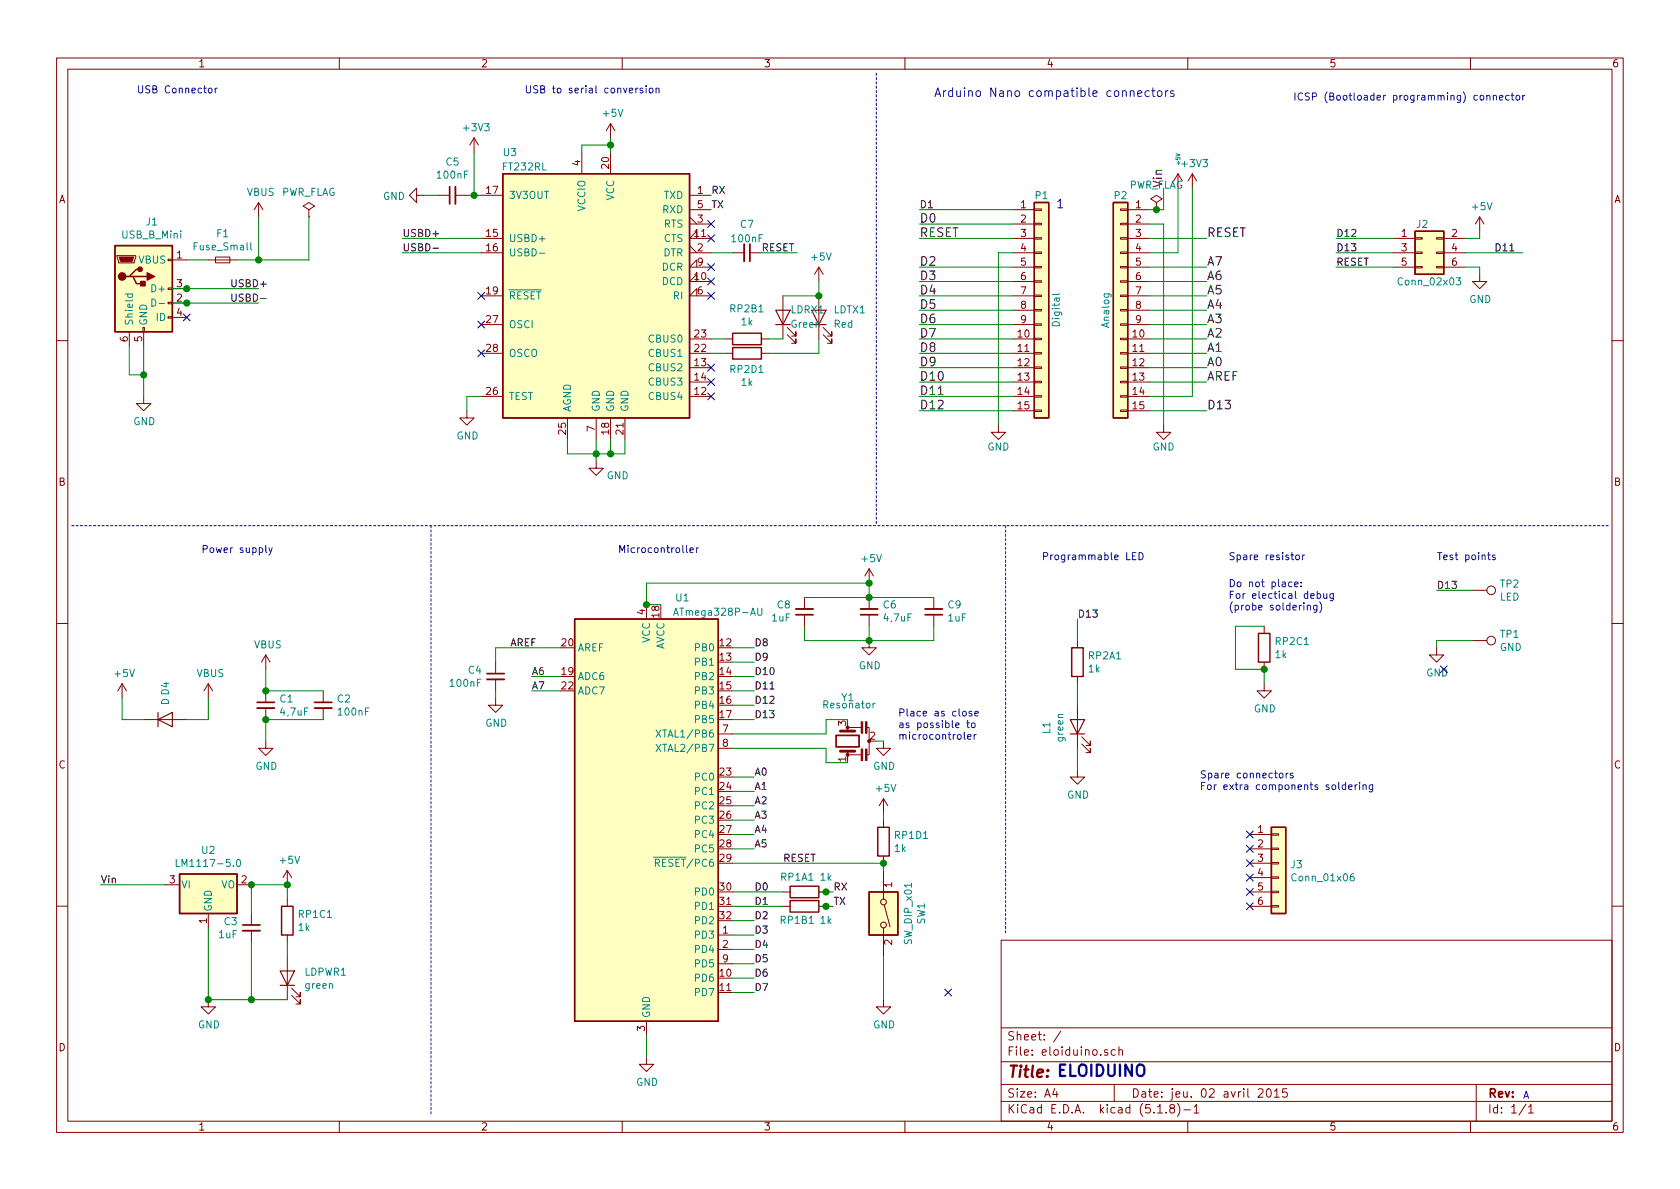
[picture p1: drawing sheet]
<svg xmlns="http://www.w3.org/2000/svg" width="297mm" height="210mm" viewBox="0 0 297 210" stroke-linecap="round" stroke-linejoin="round" font-family="sans-serif">
<g fill="none" stroke="#840000" stroke-width=".18">
<path d="M10 10.3h277v189.9h-277zM12 12.2h273v186.1h-273zM60 10.3v1.9M110 10.3v1.9M160 10.3v1.9M210 10.3v1.9M260 10.3v1.9M45.7 35.8l-.7 1.3M45.7 35.8v2.5M45.7 35.8l.8 1.3M54.6 37.1l1-.7-1-.6-1 .6 1 .7v1.2M54.6 38.3h.1"/>
<path d="M73.7 34.5v-1.2l-1.3 1.2 1.3 1.3v-1.3h1.2M77.5 34.5h2M80.5 34.5h2M83.8 24.4l-.7 1.2M83.8 24.4v2.5M83.8 24.4l.8 1.2M85.1 34.5h3.8M102.9 26.9v3.8M107.9 21.8l-.7 1.3M107.9 21.8v2.6M107.9 26.9v3.8M107.9 21.8l.8 1.3"/>
<path d="M121.9 34.5h3.8M121.9 39.6h3.8M121.9 38.3l1.3 1.3M121.9 37.1h3.8M179.1 39.6h3.8M179.1 37.1h3.8M182.9 39.5h1.2v.2h-1.2zM182.9 37h1.2v.2h-1.2zM198.1 39.5h1.3v.2h-1.3zM198.1 37h1.3v.2h-1.3zM199.4 39.6h3.8M199.4 37.1h3.8"/>
<path d="M204.5 35.8l1-.6-1-.7-1 .7 1 .6v1.3M204.5 37.1h.1M208.3 30.7l-.8 1.3M208.3 30.7v2.6M208.3 30.7l.7 1.3M210.8 30.7l-.7 1.3M210.8 30.7v2.6M210.8 30.7l.8 1.3M261.6 38.3l-.7 1.3M261.6 38.3v2.6M261.6 38.3l.8 1.3M20.7 45.2h3.3v.3l-.3 1h-2.7z"/>
<path d="M22.9 58.7v2.5M25.3 57.9h.2v.8h-.2zM25.4 58.7v2.5M29.7 56h.8v.3h-.8zM29.7 53.5h.8v.2h-.8zM29.7 50.9h.8v.3h-.8zM29.7 45.8h.8v.3h-.8zM30.5 46h2.5M30.5 53.6h2.5M30.5 51h2.5M30.5 56.1h2.5M36.8 46h5.1"/>
<path d="M38.1 45.5h2.5v1h-2.5zM85.1 42.2h3.8M85.1 44.7h3.8M85.1 52.3h3.8M85.1 57.4h3.8M121.9 44.7h3.8M121.9 43.4l1.3 1.3M121.9 59.9h3.8M123.2 49.8v-1.3l-1.3 1.3h3.8M123.2 42.2v-1.3l-1.3 1.3h3.8M123.2 52.3v-1.3l-1.3 1.3h3.8M123.2 47.2v-1.2l-1.3 1.2h3.8"/>
<path d="M128.3 59.9h1.2M129.5 44.7h2.1M132.6 44.7h2M134.6 59.9h1.3M138.4 52.3v7.6M139.2 59.2l1.5 1.5v-.8v.8h-.7M139.2 57.9l1.5 1.5v-.7v.7h-.7M144.8 47.2v2.6M144.8 52.3v7.6M144.8 47.2l-.8 1.3M144.8 47.2l.7 1.3M145.5 59.2l1.6 1.5v-.8v.8h-.8"/>
<path d="M145.5 57.9l1.6 1.5v-.7v.7h-.8M179.1 42.2h3.8M179.1 44.7h3.8M179.1 47.2h3.8M179.1 49.8h3.8M179.1 52.3h3.8M179.1 59.9h3.8M179.1 57.4h3.8M179.1 54.9h3.8M182.9 59.8h1.2v.3h-1.2zM182.9 57.3h1.2v.2h-1.2zM182.9 54.7h1.2v.3h-1.2z"/>
<path d="M182.9 52.2h1.2v.2h-1.2zM182.9 49.7h1.2v.2h-1.2zM182.9 47.1h1.2v.3h-1.2zM182.9 44.6h1.2v.2h-1.2zM182.9 42h1.2v.3h-1.2zM198.1 59.8h1.3v.3h-1.3zM198.1 57.3h1.3v.2h-1.3zM198.1 54.7h1.3v.3h-1.3zM198.1 52.2h1.3v.2h-1.3zM198.1 49.7h1.3v.2h-1.3zM198.1 47.1h1.3v.3h-1.3zM198.1 44.6h1.3v.2h-1.3z"/>
<path d="M198.1 42h1.3v.3h-1.3zM199.4 42.2h3.8M199.4 44.7h3.8M199.4 47.2h3.8M199.4 49.8h3.8M199.4 52.3h3.8M199.4 59.9h3.8M199.4 57.4h3.8M199.4 54.9h3.8M246.4 42.2h3.8M246.4 44.7h3.8M246.4 47.2h3.8"/>
<path d="M250.2 47.1h1.3v.3h-1.3zM250.2 44.6h1.3v.2h-1.3zM250.2 42h1.3v.3h-1.3zM254 47.1h1.3v.3h-1.3zM254 44.6h1.3v.2h-1.3zM254 42h1.3v.3h-1.3zM255.3 42.2h3.8M255.3 44.7h3.8M255.3 47.2h3.8M261.6 48.5v1.3h1.3l-1.3 1.2-1.3-1.2h1.3M10 60.2h2M25.4 70.1v1.3h1.3l-1.3 1.2-1.3-1.2h1.3"/>
<path d="M82.5 72.6v1.3h1.3l-1.3 1.3-1.2-1.3h1.2M85.1 70.1h3.8M85.1 62.5h3.8M100.3 73.9v3.8M105.4 73.9v3.8M107.9 73.9v3.8M110.5 73.9v3.8M121.9 70.1h3.8M121.9 65h3.8M121.9 67.6h3.8M121.9 62.5h3.8M128.3 62.5h1.2"/>
<path d="M134.6 62.5h1.3M176.5 75.2v1.2h1.3l-1.3 1.3-1.2-1.3h1.2M179.1 70.1h3.8M179.1 65h3.8M179.1 67.6h3.8M179.1 62.5h3.8M179.1 72.6h3.8M182.9 72.5h1.2v.3h-1.2zM182.9 70h1.2v.2h-1.2zM182.9 67.4h1.2v.3h-1.2zM182.9 64.9h1.2v.2h-1.2zM182.9 62.4h1.2v.2h-1.2z"/>
<path d="M198.1 72.5h1.3v.3h-1.3zM198.1 70h1.3v.2h-1.3zM198.1 67.4h1.3v.3h-1.3zM198.1 64.9h1.3v.2h-1.3zM198.1 62.4h1.3v.2h-1.3zM199.4 70.1h3.8M199.4 65h3.8M199.4 67.6h3.8M199.4 62.5h3.8M199.4 72.6h3.8M205.7 75.2v1.2h1.3l-1.3 1.3-1.2-1.3h1.2M285 60.2h2"/>
<path d="M105.4 81.5v1.3h1.3l-1.3 1.3-1.3-1.3h1.3M10 110.3h2M47 115.8l-.8 1.3M47 115.8v2.6M47 115.8l.8 1.3M87.6 117.1v2M114.3 106.9v2.6M142.2 105.7v2M142.2 108.7v2M153.7 113.3v1.2h1.2l-1.2 1.3-1.3-1.3h1.3M153.7 100.6l-.8 1.2M153.7 100.6v2.5"/>
<path d="M153.7 105.7v2M153.7 108.7v2M153.7 100.6l.7 1.2M165.1 105.7v2M165.1 108.7v2M190.5 113.3v1.2M190.5 119.6v1.3M223.5 110.7v1.3M223.5 117.1v1.3M254 114.5v1.3h1.3l-1.3 1.3-1.3-1.3h1.3M260.3 113.3h2.6M260.3 104.4h2.6"/>
<path d="M285 110.3h2M21.6 120.9l-.8 1.3M21.6 120.9v2.5M21.6 120.9l.8 1.3M25.4 127.2h7.6M36.8 120.9l-.7 1.3M36.8 120.9v2.5M36.8 120.9l.8 1.3M47 131.1v1.2h1.3l-1.3 1.3-1.3-1.3h1.3M47 122.2v2M47 125.2v2M57.1 122.2v2"/>
<path d="M57.1 125.2v2M87.6 123.4v1.3h1.3l-1.3 1.3-1.2-1.3h1.2M87.6 120.1v2.1M127 129.8h2.5M127 132.3h2.5M149.9 133.5h2.4M149.9 128.5v.7M149.9 133v1.2M149.9 128.6h2.5M153.2 128.6h.5v4.9h-.5M156.2 131.1v1.2h1.3l-1.3 1.3-1.3-1.3h1.3M190.5 136.1v1.3h1.3l-1.3 1.3-1.3-1.3h1.3"/>
<path d="M190.5 124.7v7.6M191.3 131.6l1.5 1.5v-.8v.8h-.8M191.3 130.3l1.5 1.5v-.7v.7h-.8M223.5 120.9v1.3h1.3l-1.3 1.2-1.3-1.2h1.3M29.2 156.5h2.5M41.9 156.5h2.5M50.8 153.9v2.6M50.8 159v1.3M50.8 153.9l-.8 1.3M50.8 153.9l.8 1.3M138.4 157.7h1.3M144.8 157.7h1.2"/>
<path d="M156.2 141.2v2.6M156.2 145v1.3M156.2 151.4v1.2M156.2 153.9v5.1M156.2 141.2l-.8 1.3M156.2 141.2l.8 1.3M221 157.7h3.8M221 147.6h3.8M221 150.1h3.8M221 152.6h3.8M221 155.2h3.8M224.8 157.6h1.3v.3h-1.3z"/>
<path d="M224.8 155.1h1.3v.2h-1.3zM224.8 152.5h1.3v.3h-1.3zM224.8 150h1.3v.2h-1.3zM224.8 147.4h1.3v.3h-1.3zM10 160.2h2M36.8 176.8v1.2h1.3l-1.3 1.3-1.2-1.3h1.2M36.8 161.5v2.6M44.4 161.5v2.1M44.4 164.6v2M50.8 165.3v1.3M50.8 169.2v7.6M51.6 176l1.5 1.5v-.7v.7h-.8"/>
<path d="M51.6 174.7l1.5 1.6v-.8v.8h-.8M127 165.3h2.5M127 167.9h2.5M127 170.4h2.5M138.4 160.3h1.3M144.8 160.3h1.2M156.2 176.8v1.2h1.3l-1.3 1.3-1.3-1.3h1.3M156.2 164.1v5.1M156.3 160l1.1 3.9M177 166.3h108v32h-108zM221 160.3h3.8M224.8 160.1h1.3v.3h-1.3z"/>
<path d="M285 160.2h2M60 198.3v1.9M110 198.3v1.9M114.3 186.9v1.3h1.3l-1.3 1.3-1.3-1.3h1.3M114.3 180.6v2.5M160 198.3v1.9M177 194.8h108M177 191.8h108M177 187.8h108M177 181.8h108M186.5 192.5l-.4 1h1M186.8 193v1"/>
<path d="M187.6 182.3l-1.3 2M195.8 185.7l-.3-.1-.2 .2v.2l.5 .2v.3h-.5M197 191.8v3M197.2 185.7l-.4-.1-.3 .3v.6l.3 .1 .4-.1M197.8 185.7l.2-.1 .4 .1 .1 .9M197.8 185.1v1.5M204.7 196.8h.8M206.2 196.7v.1M207.1 196l-.3-.3 .2-.3a.48 .48 0 0 1 .6 .1l-.1 .4a.52 .52 0 0 0-.6 .2 .52 .52 0 0 0 .1 .6l.4 .1 .2-.1 .1-.4-.3-.3M208.2 195.1a1.71 1.71 0 0 1 0 2.3M209.3 196.3h1.2M210 198.3v1.9"/>
<path d="M211.1 195.8l.4-.5v1.5M211.1 196.8h.9M222.5 192.7l.2-.2h.3l.3 .2v.3v.2l-.9 .8h.9M224.1 192.6l.2-.1a.8 .8 0 0 1 .5 .8 .8 .8 0 0 1-.5 .7 1 1 0 0 1-.2-1.4zM225.3 193l.5-.5v1.5M225.3 194h.9M227.5 192.5h-.7l-.1 .7 .3-.1 .5 .1 .1 .2-.1 .5-.2 .1-.6-.1M260 198.3v1.9M261 191.8v6.5M269.8 195.2l-1.2 2M270.3 195.8l.4-.5v1.5M270.3 196.8h.8"/>
<circle cx="263.7" cy="113.3" r=".76"/>
<circle cx="263.7" cy="104.4" r=".76"/>
<circle cx="156.2" cy="159.5" r=".51"/>
<circle cx="156.2" cy="163.6" r=".51"/>
</g>
<path d="M80.5 33v3.1M131.6 43.2v3M140.7 107.7h3.1M152.1 107.7h3.1M163.6 107.7h3M45.5 125.2h3M55.6 125.2h3.1M86.1 120.1h3.1M42.9 164.6h3.1" fill="none" stroke="#840000" stroke-width=".33"/>
<path d="M79.5 33v3.1M132.6 43.2v3M86.1 119.1h3.1M140.7 108.7h3.1M152.1 108.7h3.1M163.6 108.7h3M45.5 124.2h3M55.6 124.2h3.1M147.8 130h4.1v2.1h-4.1zM42.9 163.6h3.1" fill="none" stroke="#840000" stroke-width=".3"/>
<path d="M137.2 54.9h2.5l-1.3 2.5zM137.2 57.4h2.5M143.5 54.9h2.5l-1.2 2.5zM143.5 57.4h2.5M27.9 127.2l2.6-1.2v2.5zM27.9 126v2.5M189.2 127.2h2.6l-1.3 2.6zM189.2 129.8h2.6M49.5 171.7h2.6l-1.3 2.5zM49.5 174.2h2.6" fill="none" stroke="#840000" stroke-width=".2"/>
<g fill="#ffffc2" stroke="#ffffc2" stroke-width=".18">
<path d="M153.7 157.7h5v7.6h-5z"/>
<path d="M250.2 40.9h5.1v7.6h-5.1z"/>
<path d="M31.7 154.6h10.2v6.9h-10.2z"/>
<path d="M224.8 146.3h2.5v15.2h-2.5z"/>
<path d="M101.6 109.5h25.4v71.1h-25.4z"/>
<path d="M88.9 30.7h33v43.2h-33z"/>
<path d="M20.3 43.4h10.2v15.3h-10.2z"/>
<path d="M182.9 35.8h2.5v38.1h-2.5z"/>
<path d="M196.8 35.8h2.6v38.1h-2.6z"/>
</g>
<g fill="none" stroke="#840000" stroke-width=".25">
<path d="M88.9 30.7h33v43.2h-33zM182.9 35.8h2.5v38.1h-2.5zM196.8 35.8h2.6v38.1h-2.6zM20.3 43.4h10.2v15.3h-10.2zM22.9 48.9h.6l.6 1.3h1.3M23.5 48.9h2.5M24.8 47.6h-.7l-1.2 1.3h-.7M129.5 58.9h5.1v2.1h-5.1zM250.2 40.9h5.1v7.6h-5.1zM129.5 61.5h5.1v2h-5.1zM101.6 109.5h25.4v71.1h-25.4zM189.5 114.5h2v5.1h-2z"/>
<path d="M222.5 112h2v5.1h-2zM31.7 154.6h10.2v6.9h-10.2zM139.7 156.7h5.1v2h-5.1zM139.7 159.3h5.1v2h-5.1zM153.7 157.7h5v7.6h-5zM155.2 146.3h2v5.1h-2zM224.8 146.3h2.5v15.2h-2.5zM49.8 160.3h2v5h-2z"/>
</g>
<g fill="none" stroke="#008484" stroke-width=".18">
<path d="M22.1 52h1.3M22.6 52v.4l.2 .2 .6-.1v-.5M26.8 52.9a.64 .64 0 0 1 .8 .6 .64 .64 0 0 1-.8 .6zM28.1 53.7h1M44.3 42.9v1.1l.2 .2M95.4 44.8h.9M187.3 51.9l-.2 .2h-1.1M257.5 49.1h.7l-.4 .5 .4 .1-.1 .6-.4 .1-.2-.1M119.1 108.8l.4-1.3 .4 1.3M119.2 108.5h.6M134 107.5v1.1l.2 .2h.3l.2-.2v-1.1M116 129.1l.8 1.2"/>
<path d="M116 131.6l.8 1.3M116.8 129.1l-.8 1.2M116.8 131.6l-.8 1.3M154.7 124.4l-.3 .2M31.2 152v1.2h.6M41.9 152.1l.2-.1a.69 .69 0 0 1 .4 .6 .69 .69 0 0 1-.4 .6l-.2-.2-.1-.3zM115.6 151.6h1.2M115.9 152.6l.6-.1 .1-.1-.1-.3-.1-.2h-.5v1.3M116.2 152.6l.4 .6M239.3 154.5l-.3 .1a.87 .87 0 0 0 0 1.2l.4-.2v-.5l-.4-.1-.3 .2"/>
</g>
<g fill="#840000" stroke="#840000" stroke-width=".18">
<path d="M153 132.5h.3v2h-.3z"/>
<path d="M152.3 132.5h.2v2h-.2z"/>
<path d="M153 127.6h.3v2.1h-.3z"/>
<path d="M152.3 127.6h.2v2.1h-.2z"/>
<path d="M21.1 45.5h2.5l-.2 .7h-2.1z"/>
<circle cx="149.9" cy="133.5" r=".25"/>
</g>
<path d="M148.6 132.8h2.5M148.6 129.3h2.5" fill="none" stroke="#840000" stroke-width=".51"/>
<g fill="#840000" stroke="#840000" stroke-width=".25">
<path d="M24.9 49.8h.8v.7h-.8z"/>
<path d="M26 48.3l1.3 .6-1.3 .6z"/>
<circle cx="21.6" cy="48.9" r=".63"/>
<circle cx="24.8" cy="47.6" r=".38"/>
</g>
<path d="M154.9 12.9v80.1M12.7 93h271.8M76.2 93v104.1M177.8 93v72.3" fill="none" stroke="#0000c2" stroke-width=".18" stroke-dasharray=".4 .4"/>
<g fill="none" stroke="#008400" stroke-width=".18">
<path d="M45.7 38.3v7.7M54.6 38.3v7.7h-12.7M74.9 34.5h2.6M82.5 34.5h2.6M83.8 26.9v7.6M107.9 25.6h-5v1.3M107.9 24.4v2.5M162.6 37.1h16.5M162.6 39.6h16.5M203.2 39.6h2.5v35.6M205.7 33.3v3.8h-2.5M208.3 33.3v11.4h-5.1"/>
<path d="M210.8 33.3v36.8h-7.6M30.5 51h15.2M30.5 53.6h15.2M33 46h3.8M71.1 44.7h14M71.1 42.2h14M125.7 44.7h3.8M125.7 59.9h2.6M134.6 44.7h6.4M135.9 59.9h2.5M144.8 49.8v2.5h-6.4M144.8 59.9v2.6h-8.9"/>
<path d="M162.6 47.2h16.5M162.6 42.2h16.5M162.6 52.3h16.5M162.6 59.9h16.5M162.6 49.8h16.5M162.6 54.9h16.5M162.6 57.4h16.5M179.1 44.7h-2.6v30.5M203.2 47.2h10.2M203.2 42.2h10.2M203.2 52.3h10.2M203.2 59.9h10.2"/>
<path d="M203.2 49.8h10.2M203.2 54.9h10.2M203.2 57.4h10.2M236.2 47.2h10.2M236.2 44.7h10.2M236.2 42.2h10.2M259.1 47.2h2.5v1.3M259.1 44.7h10.1M261.6 40.9v1.3h-2.5M22.9 61.2v5.1h2.5M25.4 61.2v8.9M85.1 70.1h-2.6v2.5"/>
<path d="M100.3 77.7v2.6h10.2v-2.6M105.4 77.7v3.8M107.9 77.7v2.6M125.7 62.5h2.6M162.6 62.5h16.5M162.6 70.1h16.5M162.6 65h16.5M162.6 67.6h16.5M162.6 72.6h16.5M203.2 62.5h10.2M203.2 65h10.2M203.2 67.6h10.2"/>
<path d="M203.2 72.6h10.2M47 118.4v3.8h10.1M94 119.6h5.1M99.1 114.5h-11.5v2.6M129.5 119.6h3.8M129.5 117.1h3.8M129.5 114.5h3.8M142.2 110.7v2.6h22.9v-2.6M142.2 105.7h22.9M153.7 105.7v-2.6h-39.4v3.8h2.5M153.7 110.7v2.6M190.5 109.5v3.8"/>
<path d="M223.5 110.7h-5.1v7.7h5.1v2.5M254 104.4h6.3M260.3 113.3h-6.3v1.2M21.6 123.4v3.8h3.8M36.8 123.4v3.8h-3.8M57.1 127.2h-10.1v3.9M87.6 122.2v1.2M94 122.2h5.1M129.5 122.2h3.8M129.5 124.7h3.8M129.5 139.9h3.8M129.5 132.3h16.5v2.6h3.9"/>
<path d="M129.5 127.2h3.8M129.5 137.4h3.8M149.9 127.2h-3.9v2.6h-16.5M154.9 131.1h1.3M190.5 120.9v3.8M190.5 132.3v3.8M17.8 156.5h11.4M50.8 159v-2.5h-6.4v5M129.5 142.5h3.8M129.5 145h3.8M129.5 147.6h3.8M129.5 150.1h3.8"/>
<path d="M129.5 157.7h8.9M129.5 152.6h26.7v1.3M144.8 157.7h2.5M156.2 143.8v1.2M36.8 164.1v12.7h14M44.4 166.6v10.2M50.8 166.6v2.6M129.5 162.8h3.8M129.5 165.3h3.8M129.5 167.9h3.8M129.5 170.4h3.8M129.5 173h3.8"/>
<path d="M129.5 175.5h3.8M129.5 160.3h8.9M144.8 160.3h2.5M156.2 169.2v7.6M114.3 183.1v3.8"/>
</g>
<path d="M46.1 52.8h1M76.6 43.9h.9" fill="none" stroke="#000" stroke-width=".18"/>
<g fill="none" stroke="#0000c2" stroke-width=".18">
<path d="M37 15.6h.3l.1 .1v.7h-.3l-.3-.2zM38 15.6v.8M38.4 15.6l-.4 .2M112.8 15.6l-.4 .2M113.6 15.6h-.3l-.1 .2v.1l.4 .2v.3h-.4M114.2 15.2v.1M114.2 15.6v.8M114.9 15.6h.3l.2 .1-.1 .7h-.3l-.2-.2zM116 15.7l.2-.1h.3v.8M116 15.6v.8M201.2 16.6l.7-.2-.1-.3-.4-.1-.2 .3v.7h.6M203.2 16.1l-.5-.1-.2 .3v.5l.1 .2h.6"/>
<path d="M203.6 16h.6M203.8 15.5v1.3l.1 .2 .3 .1M204.7 16.2l.5-.2 .2 .3v.5l-.2 .3-.4-.1-.2-.2zM206.1 16v1.1M206.5 16l-.4 .3M207.5 16.1a.37 .37 0 0 0-.5 .2v.2l.6 .3-.2 .3-.4-.1M262.9 17l.2-.1h.3v.8M262.9 16.9v.8M264 17l.2-.1h.3l.1 .8M264 16.9v.8M265.1 17.3l.6-.1v-.3h-.4l-.2 .1 .1 .6h.5M266.8 16.9h-.3l-.3 .2 .1 .5h.5"/>
<path d="M267.2 16.9h.5M267.4 16.4v1.1l.3 .2M268.1 16.9h.4l.2 .2-.1 .5-.3 .1-.2-.1zM269.2 16.9v.8M269.6 16.9l-.4 .2M47 96.4v1.1l.2 .2M47.5 96.9l.3 .8M48.1 96.9l-.4 1.1-.2 .1M121.4 96.4v1.1l.2 .2M122 97.3l.6-.1-.1-.3h-.3l-.2 .1v.7h.5M123.1 96.9v.8M123.5 96.9l-.4 .2"/>
<path d="M200.2 98.3h.5M200.8 97.7h-.6v1.3h.6M201.4 97.7a.64 .64 0 0 1 .7 .6 .64 .64 0 0 1-.7 .7zM229.2 98.2l.3-.1 .2 .2-.1 .6-.3 .1-.2-.3zM230.3 98.1v.9M230.7 98.1l-.4 .3M263 98.1h.5M263.2 97.7v1.1l.3 .2M264.3 98.2l-.3-.1-.1 .2v.2l.4 .1v.3h-.4M228.4 103l-.3-.1-.3 .2 .1 .6h.5M228.9 103.3l.6-.1-.1-.2-.3-.1-.2 .2 .1 .6h.4M230 103.6v.2"/>
<path d="M230 103v.1M231.1 107.2l.2-.2 .3 .1 .1 .8M231.1 107v.9M232.8 107v1l-.2 .3-.3-.1M232.8 107.1l-.3-.1-.3 .3 .2 .5h.4M232.9 105h.3l.3 .2-.1 .6h-.5M232.9 104.5v1.3M233.3 106.4a1.47 1.47 0 0 1 0 2M234 105l.1 .8h.3l.2-.1M234.6 105v.8M235.7 105v1.1l-.2 .1h-.3M235.7 105h-.3l-.3 .2 .2 .6h.4"/>
<path d="M170.3 125.8h.3l.2 .1-.1 .7h-.3l-.2-.2zM170.5 129.5v1.1l.2 .1M170.9 127.8h.5M171.1 127.4v1.1l.3 .2M171.1 130.3l.6-.1-.1-.3h-.3l-.2 .2v.6h.5M171.8 125.8h-.3l-.2 .2 .1 .1 .4 .2v.3h-.5M171.8 128l.2-.2 .4 .2v.4l-.1 .2-.3 .1-.2-.2zM172.2 129.9v.8M172.4 126.2l.6-.1-.1-.3h-.4l-.1 .2v.6h.5M172.6 129.9l-.4 .2M226.2 136.8l.2-.1 .4 .1v.5l-.1 .2-.3 .1-.2-.2zM227.4 136.7v.9"/>
<path d="M227.8 136.7l-.3 .1-.1 .2M228.6 136.8l-.3-.1-.2 .2 .1 .2 .4 .1v.3h-.5M237.9 138.8h-.3l-.3 .2 .1 .6h.5M237.9 138.3v1.3M238.5 139.2l.6-.1-.1-.3h-.4l-.1 .2v.6h.5M239.6 138.8v.8M240 138.8l-.4 .2M240.4 138.3v.2M240.4 138.8v.8M241 138.9l.2-.1h.3l.1 .8M241 138.8v.8M242.7 138.8l-.1 1.1-.2 .1h-.3"/>
<path d="M242.7 138.8h-.4l-.2 .2 .1 .6h.5"/>
</g>
<g fill="#008400" stroke="#008400" stroke-width=".25">
<circle cx="83.8" cy="34.5" r=".51"/>
<circle cx="153.7" cy="103.1" r=".51"/>
<circle cx="33" cy="51" r=".51"/>
<circle cx="25.4" cy="66.3" r=".51"/>
<circle cx="47" cy="122.2" r=".51"/>
<circle cx="153.7" cy="113.3" r=".51"/>
<circle cx="108" cy="25.6" r=".51"/>
<circle cx="144.8" cy="52.3" r=".51"/>
<circle cx="108" cy="80.3" r=".51"/>
<circle cx="105.4" cy="80.3" r=".51"/>
<circle cx="33" cy="53.6" r=".51"/>
<circle cx="153.7" cy="105.7" r=".51"/>
<circle cx="223.5" cy="118.4" r=".51"/>
<circle cx="44.5" cy="156.5" r=".51"/>
<circle cx="47" cy="127.2" r=".51"/>
<circle cx="204.5" cy="37.1" r=".51"/>
<circle cx="156.2" cy="152.6" r=".51"/>
<circle cx="50.8" cy="156.5" r=".51"/>
<circle cx="36.8" cy="176.8" r=".51"/>
<circle cx="44.5" cy="176.8" r=".51"/>
<circle cx="114.3" cy="106.9" r=".51"/>
<circle cx="45.7" cy="46" r=".51"/>
<circle cx="146.1" cy="157.7" r=".51"/>
<circle cx="146.1" cy="160.3" r=".51"/>
</g>
<g fill="none" stroke="#000084" stroke-width=".18">
<path d="M125.1 39l1.2 1.2M126.3 39l-1.2 1.2M32.4 55.5l1.2 1.2M33.6 55.5l-1.2 1.2M84.5 56.8l1.2 1.2M84.5 51.7l1.2 1.2M85.7 56.8l-1.2 1.2M85.7 51.7l-1.2 1.2M125.1 51.7l1.2 1.2M125.1 49.2l1.2 1.2M125.1 46.6l1.2 1.2M125.1 41.5l1.2 1.3"/>
<path d="M126.3 51.7l-1.2 1.2M126.3 49.2l-1.2 1.2M126.3 46.6l-1.2 1.2M126.3 41.5l-1.2 1.3M84.5 61.9l1.2 1.2M85.7 61.9l-1.2 1.2M125.1 69.5l1.2 1.2M125.1 66.9l1.2 1.3M125.1 64.4l1.2 1.2M126.3 69.5l-1.2 1.2M126.3 66.9l-1.2 1.3M126.3 64.4l-1.2 1.2"/>
<path d="M220.4 159.7l1.2 1.2M220.4 157.1l1.2 1.2M220.4 154.6l1.2 1.2M220.4 152l1.2 1.3M220.4 149.5l1.2 1.2M220.4 147l1.2 1.2M221.6 159.7l-1.2 1.2M221.6 157.1l-1.2 1.2M221.6 154.6l-1.2 1.2M221.6 152l-1.2 1.3M221.6 149.5l-1.2 1.2M221.6 147l-1.2 1.2"/>
<path d="M167 174.9l1.2 1.2M168.2 174.9l-1.2 1.2"/>
</g>
<text font-size="2.8" fill="#840000" x="178" y="190.5">Title:</text>
<text font-size="2.8" fill="#0000c2" x="186.7" y="190.4">ELOIDUINO</text>
<g font-size="2.1" fill="#0000c2">
<text x="165.1" y="17.1">Arduino Nano compatible connectors</text>
<text x="186.7" y="36.8">1</text>
</g>
<g font-size="2.1">
<text x="205.5" y="33.3" transform="rotate(-90 205.5 33.3)">Vin</text>
<text x="162.6" y="41.9">RESET</text>
<text x="162.6" y="39.4">D0</text>
<text x="213.4" y="41.9">RESET</text>
<text x="162.6" y="47">D2</text>
<text x="213.4" y="47">A7</text>
<text x="162.6" y="49.5">D3</text>
<text x="162.6" y="52.1">D4</text>
<text x="213.4" y="52.1">A5</text>
<text x="213.4" y="49.5">A6</text>
<text x="162.6" y="54.6">D5</text>
<text x="162.6" y="57.1">D6</text>
<text x="162.6" y="59.7">D7</text>
<text x="213.4" y="57.1">A3</text>
<text x="213.4" y="54.6">A4</text>
<text x="213.4" y="59.7">A2</text>
<text x="162.6" y="62.2">D8</text>
<text x="162.6" y="64.8">D9</text>
<text x="213.4" y="62.2">A1</text>
<text x="213.4" y="64.8">A0</text>
<text x="162.6" y="67.3">D10</text>
<text x="162.6" y="69.8">D11</text>
<text x="213.4" y="67.3">AREF</text>
<text x="162.6" y="72.4">D12</text>
<text x="213.4" y="72.4">D13</text>
</g>
<g font-size="2.1" fill="#840000">
<text x="178" y="184">Sheet: /</text>
<text x="178" y="186.7">File: eloiduino.sch</text>
<text x="178" y="196.9">KiCad E.D.A. kicad (5.1.8)-1</text>
<text x="178" y="194.1">Size: A4</text>
<text x="200" y="194.1">Date: jeu. 02 avril 2015</text>
<text x="263" y="194.1">Rev:</text>
<text x="263" y="196.9">Id: 1/1</text>
</g>
<g font-size="1.8" fill="#840000">
<text x="35" y="11.9">1</text>
<text x="85" y="11.9">2</text>
<text x="135" y="11.9">3</text>
<text x="185" y="11.9">4</text>
<text x="235" y="11.9">5</text>
<text x="285" y="11.9">6</text>
<text x="102.6" y="29.3" transform="rotate(-90 102.6 29.3)">4</text>
<text x="107.7" y="29.8" transform="rotate(-90 107.7 29.8)">20</text>
<text x="10.4" y="35.9">A</text>
<text x="86" y="34.3">17</text>
<text x="123.3" y="34.3">1</text>
<text x="285.4" y="35.9">A</text>
<text x="86" y="41.9">15</text>
<text x="122.9" y="41.9">11</text>
<text x="123.3" y="39.4">3</text>
<text x="123.3" y="36.8">5</text>
<text x="180.5" y="36.8">1</text>
<text x="180.5" y="39.4">2</text>
<text x="180.5" y="41.9">3</text>
<text x="200.8" y="36.8">1</text>
<text x="200.8" y="39.4">2</text>
<text x="200.8" y="41.9">3</text>
<text x="247.8" y="41.9">1</text>
<text x="256.7" y="41.9">2</text>
<text x="31.3" y="45.7">1</text>
<text x="86" y="44.4">16</text>
<text x="123.3" y="44.4">2</text>
<text x="123.3" y="47">9</text>
<text x="180.5" y="44.4">4</text>
<text x="180.5" y="47">5</text>
<text x="200.8" y="44.4">4</text>
<text x="200.8" y="47">5</text>
<text x="247.8" y="44.4">3</text>
<text x="247.8" y="47">5</text>
<text x="256.7" y="44.4">4</text>
<text x="256.7" y="47">6</text>
<text x="31.3" y="53.3">2</text>
<text x="31.3" y="50.8">3</text>
<text x="86" y="52.1">19</text>
<text x="122.9" y="49.5">10</text>
<text x="123.3" y="52.1">6</text>
<text x="180.5" y="49.5">6</text>
<text x="180.5" y="52.1">7</text>
<text x="200.8" y="49.5">6</text>
<text x="200.8" y="52.1">7</text>
<text x="31.3" y="55.9">4</text>
<text x="86" y="57.1">27</text>
<text x="122.9" y="59.7">23</text>
<text x="180" y="59.7">10</text>
<text x="180.5" y="54.6">8</text>
<text x="180.5" y="57.1">9</text>
<text x="200.3" y="59.7">10</text>
<text x="200.8" y="54.6">8</text>
<text x="200.8" y="57.1">9</text>
<text x="22.6" y="60.4" transform="rotate(-90 22.6 60.4)">6</text>
<text x="25.1" y="60.4" transform="rotate(-90 25.1 60.4)">5</text>
<text x="86" y="62.2">28</text>
<text x="122.9" y="64.8">13</text>
<text x="122.9" y="62.2">22</text>
<text x="180" y="62.2">11</text>
<text x="180" y="64.8">12</text>
<text x="200.3" y="62.2">11</text>
<text x="200.3" y="64.8">12</text>
<text x="86" y="69.8">26</text>
<text x="122.9" y="69.8">12</text>
<text x="122.9" y="67.3">14</text>
<text x="180" y="67.3">13</text>
<text x="180" y="69.8">14</text>
<text x="200.3" y="67.3">13</text>
<text x="200.3" y="69.8">14</text>
<text x="100.1" y="76.8" transform="rotate(-90 100.1 76.8)">25</text>
<text x="105.2" y="76.3" transform="rotate(-90 105.2 76.3)">7</text>
<text x="107.7" y="76.8" transform="rotate(-90 107.7 76.8)">18</text>
<text x="110.2" y="76.8" transform="rotate(-90 110.2 76.8)">21</text>
<text x="180" y="72.4">15</text>
<text x="200.3" y="72.4">15</text>
<text x="10.4" y="85.9">B</text>
<text x="285.4" y="85.9">B</text>
<text x="114" y="108.7" transform="rotate(-90 114 108.7)">4</text>
<text x="116.6" y="109.2" transform="rotate(-90 116.6 109.2)">18</text>
<text x="99.4" y="119.4">19</text>
<text x="99.4" y="114.3">20</text>
<text x="127.3" y="114.3">12</text>
<text x="127.3" y="116.8">13</text>
<text x="127.3" y="119.4">14</text>
<text x="99.4" y="121.9">22</text>
<text x="127.3" y="121.9">15</text>
<text x="127.3" y="124.5">16</text>
<text x="127.3" y="127">17</text>
<text x="127.8" y="129.5">7</text>
<text x="149.6" y="128.4" transform="rotate(-90 149.6 128.4)">3</text>
<text x="153.8" y="130.8">2</text>
<text x="10.4" y="135.9">C</text>
<text x="127.3" y="137.2">23</text>
<text x="127.8" y="132.1">8</text>
<text x="149.6" y="134.7" transform="rotate(-90 149.6 134.7)">1</text>
<text x="285.4" y="135.9">C</text>
<text x="127.3" y="139.7">24</text>
<text x="127.3" y="142.2">25</text>
<text x="127.3" y="144.8">26</text>
<text x="127.3" y="147.3">27</text>
<text x="127.3" y="149.9">28</text>
<text x="222.4" y="147.3">1</text>
<text x="222.4" y="149.9">2</text>
<text x="127.3" y="152.4">29</text>
<text x="222.4" y="152.4">3</text>
<text x="222.4" y="154.9">4</text>
<text x="30" y="156.2">3</text>
<text x="42.7" y="156.2">2</text>
<text x="127.3" y="157.5">30</text>
<text x="127.3" y="160">31</text>
<text x="157.7" y="156.9" transform="rotate(-90 157.7 156.9)">1</text>
<text x="222.4" y="157.5">5</text>
<text x="222.4" y="160">6</text>
<text x="36.6" y="163.3" transform="rotate(-90 36.6 163.3)">1</text>
<text x="127.3" y="162.6">32</text>
<text x="127.8" y="165.1">1</text>
<text x="127.8" y="167.6">2</text>
<text x="157.7" y="167.1" transform="rotate(-90 157.7 167.1)">2</text>
<text x="127.3" y="172.7">10</text>
<text x="127.8" y="170.2">9</text>
<text x="127.3" y="175.3">11</text>
<text x="10.4" y="185.9">D</text>
<text x="114" y="182.3" transform="rotate(-90 114 182.3)">3</text>
<text x="285.4" y="185.9">D</text>
<text x="35" y="199.9">1</text>
<text x="85" y="199.9">2</text>
<text x="135" y="199.9">3</text>
<text x="185" y="199.9">4</text>
<text x="235" y="199.9">5</text>
<text x="285" y="199.9">6</text>
</g>
<g font-size="1.8" fill="#0000c2">
<text x="24.1" y="16.5">USB Connector</text>
<text x="92.7" y="16.5">USB to serial conversion</text>
<text x="228.6" y="17.8">ICSP (Bootloader programming) connector</text>
<text x="35.6" y="97.8">Power supply</text>
<text x="109.2" y="97.8">Microcontroller</text>
<text x="184.1" y="99.1">Programmable LED</text>
<text x="217.2" y="99.1">Spare resistor</text>
<text x="254" y="99.1">Test points</text>
<text x="217.2" y="103.8">Do not place:</text>
<text x="217.2" y="105.9">For electical debug</text>
<text x="217.2" y="107.9">(probe soldering)</text>
<text x="158.7" y="126.7">Place as close</text>
<text x="158.7" y="128.7">as possible to</text>
<text x="158.7" y="130.8">microcontroler</text>
<text x="212.1" y="137.6">Spare connectors</text>
<text x="212.1" y="139.7">For extra components soldering</text>
<text x="269.2" y="194.3">A</text>
</g>
<g font-size="1.8" fill="#008484">
<text x="82.1" y="23.2">+3V3</text>
<text x="106.7" y="20.7">+5V</text>
<text x="78.9" y="29.3">C5</text>
<text x="89.1" y="27.6">U3</text>
<text x="209.1" y="29.6">+3V3</text>
<text x="43.7" y="34.6">VBUS PWR_FLAG</text>
<text x="67.7" y="35.4">GND</text>
<text x="77.4" y="31.6">100nF</text>
<text x="89" y="30.1">FT232RL</text>
<text x="89.9" y="35.2">3V3OUT</text>
<text x="108.6" y="35.5" transform="rotate(-90 108.6 35.5)">VCC</text>
<text x="117.4" y="35.2">TXD</text>
<text x="183.1" y="35.2">P1</text>
<text x="197.1" y="35.2">P2</text>
<text x="199.5" y="33.4">PWR_FLAG</text>
<text x="25.9" y="39.9">J1</text>
<text x="38.4" y="42">F1</text>
<text x="103.5" y="37.4" transform="rotate(-90 103.5 37.4)">VCCIO</text>
<text x="117.2" y="37.7">RXD</text>
<text x="117.4" y="40.3">RTS</text>
<text x="131" y="40.3">C7</text>
<text x="250.5" y="40.3">J2</text>
<text x="260.4" y="37.2">+5V</text>
<text x="21.6" y="42.2">USB_B_Mini</text>
<text x="24.6" y="46.6">VBUS</text>
<text x="34.5" y="44.3">Fuse_Small</text>
<text x="89.9" y="42.8">USBD+</text>
<text x="89.9" y="45.3">USBD-</text>
<text x="117.1" y="47.9">DCR</text>
<text x="117.3" y="45.3">DTR</text>
<text x="117.4" y="42.8">CTS</text>
<text x="129.5" y="42.8">100nF</text>
<text x="143.6" y="46.1">+5V</text>
<text x="27.2" y="51.7">D+</text>
<text x="89.9" y="53">RESET</text>
<text x="117.1" y="50.4">DCD</text>
<text x="119.1" y="53">RI</text>
<text x="247.5" y="50.5">Conn_02x03</text>
<text x="259.8" y="53.6">GND</text>
<text x="23.5" y="57.7" transform="rotate(-90 23.5 57.7)">Shield</text>
<text x="26" y="57.7" transform="rotate(-90 26 57.7)">GND</text>
<text x="27.7" y="56.8">ID</text>
<text x="89.9" y="58">OSCI</text>
<text x="129.2" y="55.2">RP2B1</text>
<text x="131.1" y="57.6">1k</text>
<text x="139.9" y="55.4">LDRX1</text>
<text x="139.9" y="58">Green</text>
<text x="147.4" y="55.4">LDTX1</text>
<text x="147.5" y="58">Red</text>
<text x="187.4" y="57.5" transform="rotate(-90 187.4 57.5)">Digital</text>
<text x="196.1" y="57.9" transform="rotate(-90 196.1 57.9)">Analog</text>
<text x="89.9" y="63.1">OSCO</text>
<text x="114.9" y="65.7">CBUS2</text>
<text x="114.9" y="63.1">CBUS1</text>
<text x="114.9" y="60.6">CBUS0</text>
<text x="129.2" y="66">RP2D1</text>
<text x="89.9" y="70.7">TEST</text>
<text x="114.9" y="70.7">CBUS4</text>
<text x="114.9" y="68.2">CBUS3</text>
<text x="131.1" y="68.3">1k</text>
<text x="23.6" y="75.2">GND</text>
<text x="80.7" y="77.7">GND</text>
<text x="101" y="72.9" transform="rotate(-90 101 72.9)">AGND</text>
<text x="106" y="72.9" transform="rotate(-90 106 72.9)">GND</text>
<text x="108.6" y="72.9" transform="rotate(-90 108.6 72.9)">GND</text>
<text x="111.1" y="72.9" transform="rotate(-90 111.1 72.9)">GND</text>
<text x="174.6" y="79.7">GND</text>
<text x="203.8" y="79.7">GND</text>
<text x="107.3" y="84.8">GND</text>
<text x="152.5" y="99.4">+5V</text>
<text x="119.5" y="106.3">U1</text>
<text x="137.5" y="107.6">C8</text>
<text x="156.2" y="107.6">C6</text>
<text x="167.6" y="107.6">C9</text>
<text x="265.2" y="106.2">LED</text>
<text x="265.3" y="103.9">TP2</text>
<text x="114.9" y="113.7" transform="rotate(-90 114.9 113.7)">VCC</text>
<text x="119.9" y="108.9">ATmega328P-AU</text>
<text x="136.5" y="109.9">1uF</text>
<text x="156.4" y="109.9">4,7uF</text>
<text x="167.7" y="109.9">1uF</text>
<text x="265.3" y="112.8">TP1</text>
<text x="20.4" y="119.7">+5V</text>
<text x="34.8" y="119.7">VBUS</text>
<text x="44.9" y="114.6">VBUS</text>
<text x="82.9" y="119.1">C4</text>
<text x="102.1" y="115.2">AREF</text>
<text x="117.5" y="115" transform="rotate(-90 117.5 115)">AVCC</text>
<text x="123.1" y="115.2">PB0</text>
<text x="123.1" y="117.7">PB1</text>
<text x="151.8" y="118.4">GND</text>
<text x="192.5" y="118.9">1k</text>
<text x="192.5" y="116.6">RP2A1</text>
<text x="225.5" y="116.4">1k</text>
<text x="225.6" y="114.1">RP2C1</text>
<text x="265.2" y="115.1">GND</text>
<text x="29.9" y="124.7" transform="rotate(-90 29.9 124.7)">D D4</text>
<text x="49.5" y="124.2">C1</text>
<text x="59.7" y="124.2">C2</text>
<text x="79.7" y="121.5">100nF</text>
<text x="102.1" y="120.3">ADC6</text>
<text x="102.1" y="122.8">ADC7</text>
<text x="123.1" y="120.3">PB2</text>
<text x="123.1" y="122.8">PB3</text>
<text x="123.1" y="125.3">PB4</text>
<text x="145.7" y="125.3">Resonator</text>
<text x="148.8" y="124">Y1</text>
<text x="221.7" y="126">GND</text>
<text x="49.7" y="126.5">4,7uF</text>
<text x="59.9" y="126.5">100nF</text>
<text x="85.8" y="128.5">GND</text>
<text x="117" y="130.4">XTAL1/PB6</text>
<text x="123.1" y="127.9">PB5</text>
<text x="185.7" y="129.7" transform="rotate(-90 185.7 129.7)">L1</text>
<text x="188" y="131.1" transform="rotate(-90 188 131.1)">green</text>
<text x="45.2" y="136.1">GND</text>
<text x="117" y="133">XTAL2/PB7</text>
<text x="154.4" y="136.1">GND</text>
<text x="123.1" y="138">PC0</text>
<text x="123.1" y="140.6">PC1</text>
<text x="123.1" y="143.1">PC2</text>
<text x="155" y="140">+5V</text>
<text x="188.7" y="141.2">GND</text>
<text x="123.1" y="145.7">PC3</text>
<text x="123.1" y="148.2">PC4</text>
<text x="158.3" y="148.4">RP1D1</text>
<text x="32.1" y="153.3">LM1117-5.0</text>
<text x="35.7" y="151">U2</text>
<text x="49.6" y="152.7">+5V</text>
<text x="116.7" y="153.3">RESET/PC6</text>
<text x="123.1" y="150.7">PC5</text>
<text x="138.1" y="155.7">RP1A1</text>
<text x="145.1" y="155.7">1k</text>
<text x="158.2" y="150.7">1k</text>
<text x="228.3" y="153.5">J3</text>
<text x="228.7" y="155.8">Conn_01x06</text>
<text x="32" y="157.1">VI</text>
<text x="37.5" y="161.3" transform="rotate(-90 37.5 161.3)">GND</text>
<text x="39.1" y="157.1">VO</text>
<text x="123.1" y="158.4">PD0</text>
<text x="123.1" y="160.9">PD1</text>
<text x="38.7" y="165.9">1uF</text>
<text x="39.7" y="163.6">C3</text>
<text x="52.8" y="164.6">1k</text>
<text x="52.9" y="162.3">RP1C1</text>
<text x="123.1" y="166">PD3</text>
<text x="123.1" y="163.4">PD2</text>
<text x="138.1" y="163.4">RP1B1</text>
<text x="145.1" y="163.4">1k</text>
<text x="161.2" y="166.9" transform="rotate(-90 161.2 166.9)">SW_DIP_x01</text>
<text x="163.6" y="163.4" transform="rotate(-90 163.6 163.4)">SW1</text>
<text x="53.8" y="172.5">LDPWR1</text>
<text x="123.1" y="173.6">PD6</text>
<text x="123.1" y="168.5">PD4</text>
<text x="123.1" y="171.1">PD5</text>
<text x="54.1" y="174.8">green</text>
<text x="123.1" y="176.1">PD7</text>
<text x="35" y="181.9">GND</text>
<text x="114.9" y="180.1" transform="rotate(-90 114.9 180.1)">GND</text>
<text x="154.4" y="181.9">GND</text>
<text x="112.5" y="192">GND</text>
</g>
<g font-size="1.8">
<text x="125.7" y="34.3">RX</text>
<text x="71.1" y="41.9">USBD+</text>
<text x="125.7" y="36.8">TX</text>
<text x="162.6" y="36.8">D1</text>
<text x="236.2" y="41.9">D12</text>
<text x="71.1" y="44.4">USBD-</text>
<text x="134.6" y="44.4">RESET</text>
<text x="236.2" y="47">RESET</text>
<text x="236.2" y="44.4">D13</text>
<text x="264.2" y="44.4">D11</text>
<text x="40.6" y="50.8">USBD+</text>
<text x="40.6" y="53.3">USBD-</text>
<text x="254" y="104.1">D13</text>
<text x="190.5" y="109.2">D13</text>
<text x="90.2" y="114.3">AREF</text>
<text x="94" y="119.4">A6</text>
<text x="133.3" y="114.3">D8</text>
<text x="133.3" y="116.8">D9</text>
<text x="133.3" y="119.4">D10</text>
<text x="94" y="121.9">A7</text>
<text x="133.3" y="121.9">D11</text>
<text x="133.3" y="124.5">D12</text>
<text x="133.3" y="127">D13</text>
<text x="133.3" y="137.2">A0</text>
<text x="133.3" y="142.2">A2</text>
<text x="133.3" y="139.7">A1</text>
<text x="133.3" y="149.9">A5</text>
<text x="133.3" y="147.3">A4</text>
<text x="133.3" y="144.8">A3</text>
<text x="138.4" y="152.4">RESET</text>
<text x="17.8" y="156.2">Vin</text>
<text x="133.3" y="157.5">D0</text>
<text x="133.3" y="160">D1</text>
<text x="147.3" y="160">TX</text>
<text x="147.3" y="157.5">RX</text>
<text x="133.3" y="165.1">D3</text>
<text x="133.3" y="162.6">D2</text>
<text x="133.3" y="167.6">D4</text>
<text x="133.3" y="172.7">D6</text>
<text x="133.3" y="170.2">D5</text>
<text x="133.3" y="175.3">D7</text>
</g>
<text font-size="1.8" fill="#000084" x="252.2" y="119.6">GND</text>
<text font-size="1" fill="#008484" x="208.7" y="29.1" transform="rotate(-90 208.7 29.1)">+5V</text>
</svg>
